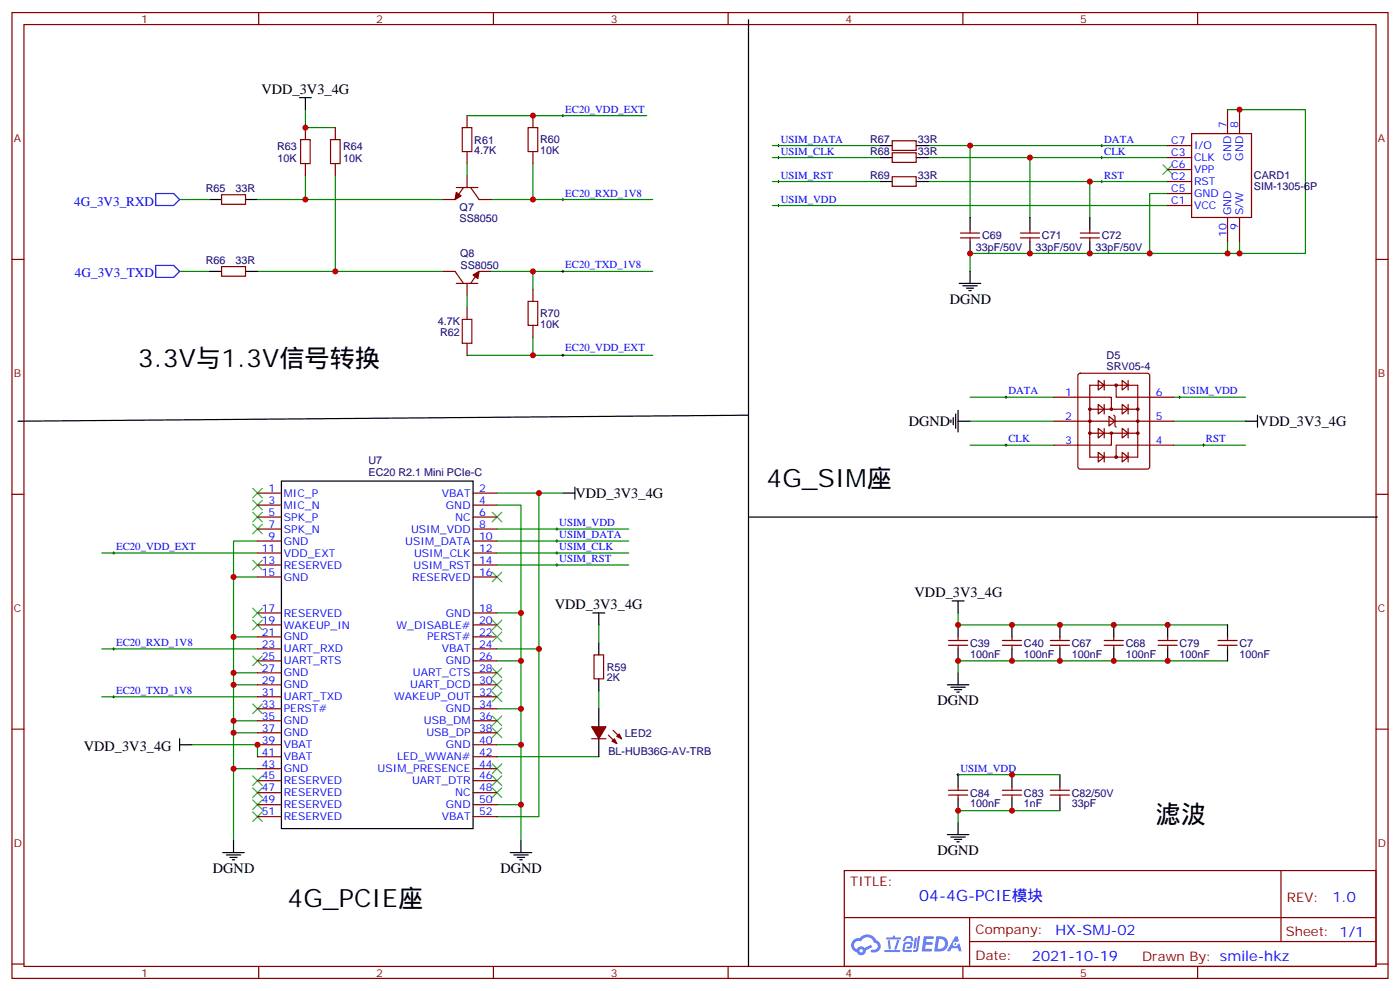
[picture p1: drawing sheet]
<svg xmlns="http://www.w3.org/2000/svg" width="412mm" height="292mm" viewBox="0 0 412 292" stroke-linecap="round" stroke-linejoin="round" font-family="sans-serif">
<g fill="none" stroke="#870000" stroke-width=".35">
<path d="M3.5 3.7h405.4v284.3h-405.4zM7.1 7.2h398.2v277.3h-398.2zM76.2 3.7v3.5M145.3 3.7v3.5M214.5 3.7v3.5M283.6 3.7v3.5M352.8 3.7v3.5M3.5 76.4h3.6M405.3 76.4h3.6M3.5 145.5h3.6M405.3 145.5h3.6M3.5 214.7h3.6"/>
<path d="M405.3 214.7h3.6M248.7 256.3h156.6v28.2h-156.6zM377.3 256.3v20.9M248.7 270.1h156.5M285.6 277.2h119.6M285.6 270.1v14.2M3.5 283.8h3.6M76.2 284.5v3.5M145.3 284.5v3.5M214.5 284.5v3.5M283.6 284.5v3.5M352.8 284.5v3.5"/>
<path d="M405.3 283.8h3.6"/>
</g>
<g fill="#5487ff">
<path d="M272.1 275.6h2.6l.3 .2-.1 .6h-2l-.1 1h1.6l.4 .4-.4 .3h-1.7l-.2 1.2 1.8 .1 .3 .3-.2 .4h-2.9z"/>
<path d="M281.4 275.7h.7l.4 1.3-.7 .3a.74 .74 0 0 0-1.1 .3 .74 .74 0 0 0 .5 1.1 .74 .74 0 0 0 .9-.7l.5-.3 .7 2.4h-.9l-.2-1h-1.9l-.5 1h-.9z"/>
<path d="M269.5 276.1h.6l-.4 2.9a.31 .31 0 0 1-.3 .3 .31 .31 0 0 1-.3-.3z"/>
<path d="M270.4 275.6h.6l-.5 4a.89 .89 0 0 1-.7 .7 .89 .89 0 0 1-.9-.3l1-.5z"/>
<path d="M266.8 275.8l.6-.2 1.2 .1 .5 1.3-.6 .1-.4-.9-1 .1a.95 .95 0 0 1-1 .8l-.1-.2z"/>
<path d="M266.4 277.5l1.8-.2a1.04 1.04 0 0 1 .6 1.1 1.04 1.04 0 0 1-.8 .9h-.7a.29 .29 0 0 1-.3-.4 .29 .29 0 0 1 .3-.2h.7l.2-.8h-1.4l-.4 1.7 1.9 .1a.29 .29 0 0 1 .3 .3 .29 .29 0 0 1-.3 .3h-2l-.4-.3 .2-2.1z"/>
<path d="M260.5 279.7h4.4a.3 .3 0 0 1 .3 .3 .3 .3 0 0 1-.3 .3h-4.3z"/>
<path d="M264.3 276.8h.6l-.5 1.6a1.02 1.02 0 0 1-.7 1.2l-.2-.3z"/>
<path d="M261.5 276.8h.6l.3 2.4-.3 .3-.3-.2z"/>
<path d="M261.1 276h1.9l.2-.5h.5l-.1 .5h1.5a.29 .29 0 0 1 .3 .3 .29 .29 0 0 1-.3 .3h-3.9z"/>
<path d="M275.8 275.6l-.6 4.5h1.4a2.27 2.27 0 0 0 2.7-2.3 2.27 2.27 0 0 0-2.7-2.2zM276.6 276.4a1.5 1.5 0 0 1 1.8 1.6 1.5 1.5 0 0 1-1.9 1.3h-.3z"/>
<path d="M251.4 276.8a2.09 2.09 0 0 0 1 3.5 1.37 1.37 0 0 0 1.5 .9 1.37 1.37 0 0 0 1.1-1.4l2-1-.5-.7-1.8 1a1.4 1.4 0 0 0-2.3 .4 1.32 1.32 0 0 1-.6-1.9 1.32 1.32 0 0 1 1.9-.4 2.02 2.02 0 0 1 2-1.3 2.02 2.02 0 0 1 1.8 1.6 1.09 1.09 0 0 1 1.1 1.4 1.09 1.09 0 0 1-1.6 .7 .41 .41 0 0 0-.5 .3 .41 .41 0 0 0 .4 .5 1.89 1.89 0 0 0 2.4-1.2 1.89 1.89 0 0 0-1.2-2.4 2.98 2.98 0 0 0-5-.6l-1 .1zM253.2 279.9a.52 .52 0 0 1 1 0 .52 .52 0 0 1-1 0z"/>
<circle cx="281.4" cy="277.9" r=".28"/>
</g>
<g fill="none" stroke="#3c3" stroke-width=".35">
<path d="M342.5 48.5l2.9 2.8M345.4 48.5l-2.9 2.8M74.4 154.3l2.9 2.9M74.4 150.8l2.9 2.8M74.4 147.3l2.9 2.8M74.4 143.8l2.9 2.8M77.3 154.3l-2.9 2.9M77.3 150.8l-2.9 2.8M77.3 147.3l-2.9 2.8M77.3 143.8l-2.9 2.8M145 150.8l2.8 2.8M147.8 150.8l-2.8 2.8"/>
<path d="M74.4 179l2.9 2.9M74.4 164.9l2.9 2.8M77.3 179l-2.9 2.9M77.3 164.9l-2.9 2.8M145 168.5l2.8 2.8M147.8 168.5l-2.8 2.8M74.4 193.1l2.9 2.9M74.4 182.6l2.9 2.8M77.3 193.1l-2.9 2.9M77.3 182.6l-2.9 2.8M145 182.6l2.8 2.8M145 196.7l2.8 2.8"/>
<path d="M145 186.1l2.8 2.8M147.8 182.6l-2.8 2.8M147.8 196.7l-2.8 2.8M147.8 186.1l-2.8 2.8M74.4 207.3l2.9 2.8M77.3 207.3l-2.9 2.8M145 200.2l2.8 2.8M145 203.7l2.8 2.9M145 210.8l2.8 2.8M145 214.3l2.8 2.8M147.8 200.2l-2.8 2.8M147.8 203.7l-2.8 2.9"/>
<path d="M147.8 210.8l-2.8 2.8M147.8 214.3l-2.8 2.8M74.4 239l2.9 2.8M74.4 235.5l2.9 2.8M74.4 232l2.9 2.8M74.4 228.4l2.9 2.8M77.3 239l-2.9 2.8M77.3 235.5l-2.9 2.8M77.3 232l-2.9 2.8M77.3 228.4l-2.9 2.8M145 224.9l2.8 2.8M145 228.4l2.8 2.8"/>
<path d="M145 232l2.8 2.8M147.8 224.9l-2.8 2.8M147.8 228.4l-2.8 2.8M147.8 232l-2.8 2.8"/>
</g>
<g fill="none" stroke="#008700" stroke-width=".35">
<path d="M90 32.3v5.3h8.8M137.6 34h52.9M361.6 32.3h22.9v42.3h-19.4M52.9 58.7h8.8M75.8 58.7h54.7M90 51.7v7M98.8 51.7v28.2M137.6 48.2v3.5M144.6 58.7h47.7M157 48.2v10.5M227.5 42.9h31.8M227.5 46.4h31.8"/>
<path d="M227.5 53.4h31.8M273.4 42.9h70.6M273.4 46.4h70.6M273.4 53.4h70.6M285.8 42.9v21.1M303.4 46.4v17.6M321 53.4v10.6M344 57h-5.3v17.6M52.9 79.9h8.8M75.8 79.9h54.7M144.6 79.9h47.7M157 79.9v5.3"/>
<path d="M227.5 60.5h116.5M361.6 71.1v3.5M365.1 71.1v3.5h-79.3v5.3M137.6 87v3.5M157 99.3v5.3M137.6 104.6h54.7M285.8 116.9h24.6M345.7 116.9h21.2M285.8 131.1h24.6M285.8 124h24.6M345.7 131.1h21.2M345.7 124h21.2"/>
<path d="M75.8 159.3h-7v88.2M146.4 145.2h12.3v45.8M146.4 148.7h7.1v31.7M146.4 159.3h38.8M146.4 155.8h38.8M158.7 145.2h7.1M30 162.8h45.8M68.8 169.9h7M146.4 166.3h38.8M146.4 162.8h38.8M30 191h45.8M68.8 198.1h7"/>
<path d="M68.8 187.5h7M146.4 180.4h7.1v56.5h-7.1M146.4 191h12.3v49.4h-12.3M146.4 194.6h7.1M176.4 184v5.3M282.2 180.4v3.6h79.4M361.6 194.6h-79.4v3.5M30 205.1h45.8M56.4 219.3h19.4v3.5M68.8 215.7h7M68.8 212.2h7M68.8 201.6h7"/>
<path d="M146.4 219.3h7.1M146.4 208.7h7.1M176.4 203.4v5.3M68.8 226.3h7M146.4 222.8h30M153.5 236.9v10.6M282.2 228.1h30M312.2 238.7h-30v3.5"/>
</g>
<g fill="none" stroke="#000" stroke-width=".29">
<path d="M165.5 34h.7M165.8 33.7v.7M165.5 58.7h.7M165.8 58.4v.7M229 53.4h.7M229 46.4h.7M229 42.9h.7M229.3 42.5v.7M229.3 46v.7M229.3 53.1v.7M324.2 53.4h.7M324.2 46.4h.7"/>
<path d="M324.2 42.9h.7M324.6 42.5v.7M324.6 46v.7M324.6 53.1v.7M165.5 79.9h.7M165.8 79.6v.7M229 60.5h.7M229.3 60.1v.8M165.5 104.6h.7M165.8 104.2v.8M296 116.9h.7M296.3 116.6v.7"/>
<path d="M347.1 116.9h.7M347.5 116.6v.7M296 131.1h.7M296.3 130.7v.7M354.2 131.1h.7M354.5 130.7v.7M163.7 159.3h.7M163.7 155.8h.7M164 155.4v.7M164 158.9v.7M33.2 162.8h.7M33.5 162.5v.7"/>
<path d="M163.7 162.8h.7M163.7 166.3h.7M164 162.5v.7M164 166v.7M33.2 191h.7M33.5 190.7v.7M33.2 205.1h.7M33.5 204.8v.7M281.9 228.1h.7M282.2 227.7v.7"/>
</g>
<g fill="none" stroke="#870000" stroke-width=".35">
<path d="M90 37.6v3.5M98.8 37.6v3.5M137.6 34v3.6M157 34v3.6M351 39.3h17.7v24.7h-17.7zM361.6 32.3v7M365.1 32.3v7M65.3 57.3h7v2.8h-7zM90 48.2v3.5M98.8 48.2v3.5M134.4 55.2h6.4M136.5 55.2l-2.4 3.5h-3.6"/>
<path d="M137.6 44.6v3.6M137.6 51.7v3.5M138.6 55.2l2.5 3.5h3.5M157 44.6v3.6M262.8 41.5h7.1v2.8h-7.1zM262.8 45h7.1v2.8h-7.1zM262.8 52h7.1v2.9h-7.1zM344 46.4h7M344 42.9h7M344 53.4h7M344 49.9h7M344 57h7"/>
<path d="M65.3 78.5h7v2.8h-7zM130.5 79.9h3.6l2.4 3.5M144.6 79.9h-3.5l-2.5 3.5M282.9 70h5.7M282.9 68.6h5.7M285.8 67.6v1M285.8 70v1.1M300.6 70h5.6M300.6 68.6h5.6M303.4 67.6v1M303.4 70v1.1M318.2 70h5.6"/>
<path d="M318.2 68.6h5.6M321 67.6v1M321 70v1.1M344 60.5h7M361.6 64v7.1M365.1 64v7.1M134.4 83.4h6.4M137.6 83.4v3.6M137.6 90.5v3.5M157 85.2v3.5M157 95.8v3.5M137.6 101.1v3.5"/>
<path d="M310.4 116.9h17v3.6M317.7 110.1l.5-.2h19.8l.5 .2 .2 .5v26.8l-.3 .5-.4 .2h-19.8l-.5-.2-.2-.5v-26.8zM321 113.4h14.1v21.2h-14.1zM323.5 112l1.8 1.4-1.8 1.4zM323.5 119.1l1.8 1.4-1.8 1.4zM325.3 112v2.8M325.3 119.1v2.8M328.8 113.4v3.5h16.9M330.6 112l1.7 1.4-1.7 1.4zM330.6 119.1l1.7 1.4-1.7 1.4zM332.3 112v2.8M332.3 119.1v2.8"/>
<path d="M310.4 124h35.3M321 120.5h14.1M321 127.5h14.1M323.5 126.1l1.8 1.4-1.8 1.4zM323.5 133.2l1.8 1.4-1.8 1.4zM325.3 126.1v2.8M325.3 133.2v2.8M326.7 122.6l1.7 1.4-1.7 1.4zM327.4 127.5v3.6h-17M328.1 122.2l.3 .4v2.8l.4 .4M330.6 126.1l1.7 1.4-1.7 1.4zM330.6 133.2l1.7 1.4-1.7 1.4z"/>
<path d="M332.3 126.1v2.8M332.3 133.2v2.8M345.7 131.1h-16.9v3.5M75.8 145.2h7.1M75.8 148.7h7.1M75.8 152.2h7.1M75.8 155.8h7.1M75.8 159.3h7.1M139.3 145.2h7.1M139.3 148.7h7.1M139.3 152.2h7.1M139.3 155.8h7.1"/>
<path d="M139.3 159.3h7.1M75.8 162.8h7.1M75.8 166.3h7.1M75.8 169.9h7.1M139.3 162.8h7.1M139.3 166.3h7.1M139.3 169.9h7.1M75.8 180.4h7.1M75.8 184h7.1M75.8 187.5h7.1M75.8 191h7.1M75.8 194.6h7.1"/>
<path d="M75.8 198.1h7.1M139.3 180.4h7.1M139.3 184h7.1M139.3 187.5h7.1M139.3 191h7.1M139.3 194.6h7.1M139.3 198.1h7.1M175 192.8h2.8v7h-2.8zM279.4 190h5.6M279.4 188.6h5.6M282.2 187.5v1.1M282.2 190v1"/>
<path d="M295.3 190h5.6M295.3 188.6h5.6M298.1 187.5v1.1M298.1 190v1M309.4 190h5.6M309.4 188.6h5.6M312.2 187.5v1.1M312.2 190v1M325.3 190h5.6M325.3 188.6h5.6M328.1 187.5v1.1M328.1 190v1"/>
<path d="M341.1 190h5.7M341.1 188.6h5.7M344 187.5v1.1M344 190v1M358.8 190h5.6M358.8 188.6h5.6M361.6 187.5v1.1M361.6 190v1M75.8 201.6h7.1M75.8 205.1h7.1M75.8 208.7h7.1M75.8 212.2h7.1"/>
<path d="M75.8 215.7h7.1M75.8 219.3h7.1M139.3 201.6h7.1M139.3 205.1h7.1M139.3 208.7h7.1M139.3 212.2h7.1M139.3 215.7h7.1M139.3 219.3h7.1M174.3 217.5h4.2M179.2 216.4l2.5 2.5M180.6 215l2.5 2.5M75.8 222.8h7.1"/>
<path d="M75.8 226.3h7.1M75.8 229.8h7.1M75.8 233.4h7.1M75.8 236.9h7.1M139.3 222.8h7.1M139.3 226.3h7.1M139.3 229.8h7.1M139.3 233.4h7.1M139.3 236.9h7.1M279.4 234.1h5.6M279.4 232.7h5.6M282.2 231.6v1.1"/>
<path d="M282.2 234.1v1M295.3 234.1h5.6M295.3 232.7h5.6M298.1 231.6v1.1M298.1 234.1v1M309.4 234.1h5.6M309.4 232.7h5.6M312.2 231.6v1.1M312.2 234.1v1M75.8 240.4h7.1M139.3 240.4h7.1"/>
<circle cx="328.8" cy="113.4" r=".35"/>
<circle cx="321" cy="120.5" r=".35"/>
<circle cx="321" cy="127.5" r=".35"/>
<circle cx="321" cy="124" r=".35"/>
<circle cx="327.4" cy="120.5" r=".35"/>
<circle cx="327.4" cy="127.5" r=".35"/>
<circle cx="328.8" cy="134.6" r=".35"/>
<circle cx="335.1" cy="120.5" r=".35"/>
<circle cx="335.1" cy="127.5" r=".35"/>
<circle cx="335.1" cy="124" r=".35"/>
</g>
<g fill="none" stroke="#000" stroke-width=".35">
<path d="M220.5 5.8v278.7M88.2 28.8h3.5M90 28.8v3.5M61.7 58.7h3.6M72.3 58.7h3.5M259.3 42.9h3.5M259.3 46.4h3.5M259.3 53.4h3.5M269.9 42.9h3.5M269.9 46.4h3.5M269.9 53.4h3.5M61.7 79.9h3.6"/>
<path d="M72.3 79.9h3.5M285.8 64v3.6M285.8 71.1v3.5M285.8 79.9v3.5M303.4 64v3.6M303.4 71.1v3.5M321 64v3.6M321 71.1v3.5M282.6 83.4h6.3M283.6 84.1h4.3M284.7 84.8h2.1M285.4 85.5h.7"/>
<path d="M220.5 122.2l-215.2 1.8M280.1 123.6v.8M280.8 122.9v2.2M281.5 121.9v4.2M282.2 120.8v6.4M282.2 124h3.6M366.9 124h3.5M370.4 122.2v3.6M82.9 141.6h56.4v102.3h-56.4zM165.8 145.2h3.5M169.3 143.4v3.5M220.5 152.2h185.2"/>
<path d="M280.5 176.9h3.5M282.2 176.9v3.5M174.6 180.4h3.6M176.4 180.4v3.6M176.4 189.3v3.5M176.4 199.8v3.6M282.2 184v3.5M282.2 191v3.6M282.2 198.1v3.5M298.1 184v3.5M298.1 191v3.6M312.2 184v3.5"/>
<path d="M312.2 191v3.6M328.1 184v3.5M328.1 191v3.6M344 184v3.5M344 191v3.6M361.6 184v3.5M361.6 191v3.6M52.9 219.3h3.5M52.9 217.5v3.5M176.4 208.7v5.3M176.4 217.5v5.3M279 201.6h6.4"/>
<path d="M280.1 202.3h4.2M281.2 203h2.1M281.9 203.7h.7M282.2 228.1v3.5M282.2 235.1v3.6M298.1 228.1v3.5M298.1 235.1v3.6M312.2 228.1v3.5M312.2 235.1v3.6M65.6 251h6.4M66.7 251.7h4.2M67.7 252.4h2.1"/>
<path d="M68.4 253.1h.7M68.8 247.5v3.5M150.3 251h6.3M151.3 251.7h4.3M152.4 252.4h2.1M153.1 253.1h.7M153.5 247.5v3.5M279 245.7h6.4M280.1 246.4h4.2M281.2 247.1h2.1M281.9 247.8h.7M282.2 242.2v3.5"/>
</g>
<g fill="#870000" stroke="#870000" stroke-width=".35">
<path d="M139.3 81l1.8-1.1-.3 2.1z"/>
<path d="M134.4 56.6l1.4 1.1-1.7 1z"/>
<path d="M174.3 214h4.2l-2.1 3.5z"/>
<path d="M180.3 218.2l.7-.7 .7 1.4z"/>
<path d="M181.7 216.8l.7-.7 .7 1.4z"/>
</g>
<path d="M136.2 37.6h2.8v7h-2.8zM155.6 37.6h2.8v7h-2.8zM88.5 41.1h2.9v7.1h-2.9zM97.4 41.1h2.8v7.1h-2.8zM136.2 94h2.8v7.1h-2.8zM155.6 88.7h2.8v7.1h-2.8z" fill="none" stroke="#a10000" stroke-width=".35"/>
<path d="M45.9 57h5.3l1.7 1.7-1.7 1.8h-5.3zM45.9 78.1h5.3l1.7 1.8-1.7 1.8h-5.3z" fill="none" stroke="#00f" stroke-width=".35"/>
<g fill="#c00">
<circle cx="298.1" cy="194.6" r=".88"/>
<circle cx="312.2" cy="194.6" r=".88"/>
<circle cx="328.1" cy="194.6" r=".88"/>
<circle cx="303.4" cy="74.6" r=".88"/>
<circle cx="321" cy="53.4" r=".88"/>
<circle cx="285.8" cy="42.9" r=".88"/>
<circle cx="90" cy="58.7" r=".88"/>
<circle cx="68.8" cy="226.3" r=".88"/>
<circle cx="68.8" cy="212.2" r=".88"/>
<circle cx="68.8" cy="198.1" r=".88"/>
<circle cx="68.8" cy="169.9" r=".88"/>
<circle cx="158.8" cy="191" r=".88"/>
<circle cx="153.5" cy="208.7" r=".88"/>
<circle cx="153.5" cy="194.6" r=".88"/>
<circle cx="153.5" cy="219.3" r=".88"/>
<circle cx="153.5" cy="236.9" r=".88"/>
<circle cx="153.5" cy="180.4" r=".88"/>
<circle cx="158.8" cy="145.2" r=".88"/>
<circle cx="68.8" cy="187.5" r=".88"/>
<circle cx="68.8" cy="201.6" r=".88"/>
<circle cx="68.8" cy="215.7" r=".88"/>
<circle cx="75.8" cy="219.3" r=".88"/>
<circle cx="157" cy="58.7" r=".88"/>
<circle cx="98.8" cy="79.9" r=".88"/>
<circle cx="303.4" cy="46.4" r=".88"/>
<circle cx="285.8" cy="74.6" r=".88"/>
<circle cx="321" cy="74.6" r=".88"/>
<circle cx="361.6" cy="74.6" r=".88"/>
<circle cx="365.1" cy="74.6" r=".88"/>
<circle cx="365.1" cy="32.3" r=".88"/>
<circle cx="282.2" cy="184" r=".88"/>
<circle cx="298.1" cy="184" r=".88"/>
<circle cx="312.2" cy="184" r=".88"/>
<circle cx="328.1" cy="184" r=".88"/>
<circle cx="282.2" cy="194.6" r=".88"/>
<circle cx="282.2" cy="238.7" r=".88"/>
<circle cx="298.1" cy="228.1" r=".88"/>
<circle cx="298.1" cy="238.7" r=".88"/>
<circle cx="338.7" cy="74.6" r=".88"/>
<circle cx="157" cy="79.9" r=".88"/>
<circle cx="344" cy="184" r=".88"/>
<circle cx="344" cy="194.6" r=".88"/>
<circle cx="157" cy="104.6" r=".88"/>
<circle cx="90" cy="37.6" r=".88"/>
<circle cx="157" cy="34" r=".88"/>
</g>
<g font-size="7.4">
<text x="40.6" y="108.1">3.3V与1.3V信号转换</text>
<text x="225.8" y="143.4">4G_SIM座</text>
<text x="340.4" y="242.2">滤波</text>
<text x="84.7" y="266.9">4G_PCIE座</text>
</g>
<text font-size="4.6" fill="#00f" x="270.8" y="265.3">04-4G-PCIE模块</text>
<g font-size="4.2">
<text x="77" y="27.6">VDD_3V3_4G</text>
<text x="279.8" y="89.5">DGND</text>
<text x="267.7" y="125.4">DGND</text>
<text x="370.8" y="125.4">VDD_3V3_4G</text>
<text x="169.5" y="146.6">VDD_3V3_4G</text>
<text x="163.4" y="179.4">VDD_3V3_4G</text>
<text x="269.4" y="175.8">VDD_3V3_4G</text>
<text x="276.1" y="207.7">DGND</text>
<text x="24.7" y="221">VDD_3V3_4G</text>
<text x="276.1" y="251.8">DGND</text>
<text x="62.7" y="257">DGND</text>
<text x="147.4" y="257">DGND</text>
</g>
<g font-size="4.2" fill="#00f">
<text x="392.5" y="265.6">1.0</text>
<text x="310.9" y="275.1">HX-SMJ-02</text>
<text x="304" y="282.9">2021-10-19</text>
</g>
<g font-size="3.9" fill="#00f">
<text x="21.9" y="60.5">4G_3V3_RXD</text>
<text x="22.1" y="81.7">4G_3V3_TXD</text>
</g>
<g font-size="3.9" fill="#800">
<text x="250.5" y="260.9">TITLE:</text>
<text x="379.1" y="265.6">REV:</text>
<text x="287.4" y="275.1">Company:</text>
<text x="378.7" y="275.7">Sheet: 1/1</text>
<text x="287.4" y="282.8">Date:</text>
<text x="336.4" y="282.8">Drawn By: smile-hkz</text>
</g>
<g font-size="3.2" fill="#800">
<text x="41.6" y="6.7">1</text>
<text x="110.8" y="6.7">2</text>
<text x="179.9" y="6.7">3</text>
<text x="249.1" y="6.7">4</text>
<text x="318.2" y="6.7">5</text>
<text x="4.1" y="41.8">A</text>
<text x="405.9" y="41.8">A</text>
<text x="4.1" y="110.9">B</text>
<text x="405.9" y="110.9">B</text>
<text x="4.1" y="180.1">C</text>
<text x="405.9" y="180.1">C</text>
<text x="4.1" y="249.2">D</text>
<text x="405.9" y="249.2">D</text>
<text x="41.6" y="287.5">1</text>
<text x="110.8" y="287.5">2</text>
<text x="179.9" y="287.5">3</text>
<text x="249.1" y="287.5">4</text>
<text x="318.2" y="287.5">5</text>
</g>
<g font-size="3.2" fill="#00f">
<text x="166.5" y="33.2">EC20_VDD_EXT</text>
<text x="230" y="42">USIM_DATA</text>
<text x="325.3" y="42">DATA</text>
<text x="361.2" y="37.6" transform="rotate(-90 361.2 37.6)">7</text>
<text x="364.8" y="37.6" transform="rotate(-90 364.8 37.6)">8</text>
<text x="230" y="45.5">USIM_CLK</text>
<text x="325.3" y="45.5">CLK</text>
<text x="345" y="46">C3</text>
<text x="345" y="42.5">C7</text>
<text x="351.7" y="47.4">CLK</text>
<text x="351.7" y="43.9">I/O</text>
<text x="362.7" y="47.3" transform="rotate(-90 362.7 47.3)">GND</text>
<text x="366.2" y="47.3" transform="rotate(-90 366.2 47.3)">GND</text>
<text x="230" y="52.6">USIM_RST</text>
<text x="325.3" y="52.6">RST</text>
<text x="345" y="53.1">C2</text>
<text x="345" y="49.6">C6</text>
<text x="351.7" y="51">VPP</text>
<text x="166.5" y="57.9">EC20_RXD_1V8</text>
<text x="230" y="59.6">USIM_VDD</text>
<text x="345" y="56.6">C5</text>
<text x="351.7" y="54.5">RST</text>
<text x="351.7" y="58">GND</text>
<text x="345" y="60.1">C1</text>
<text x="351.7" y="61.6">VCC</text>
<text x="362.7" y="63.3" transform="rotate(-90 362.7 63.3)">GND</text>
<text x="366.2" y="63.3" transform="rotate(-90 366.2 63.3)">S/W</text>
<text x="361.2" y="69.8" transform="rotate(-90 361.2 69.8)">10</text>
<text x="364.8" y="67.8" transform="rotate(-90 364.8 67.8)">9</text>
<text x="166.5" y="78.8">EC20_TXD_1V8</text>
<text x="166.5" y="103.5">EC20_VDD_EXT</text>
<text x="297" y="116.1">DATA</text>
<text x="313.7" y="116.6">1</text>
<text x="340.4" y="116.6">6</text>
<text x="348.2" y="116.1">USIM_VDD</text>
<text x="313.7" y="123.6">2</text>
<text x="340.4" y="123.6">5</text>
<text x="297" y="130.2">CLK</text>
<text x="313.7" y="130.7">3</text>
<text x="340.4" y="130.7">4</text>
<text x="355.2" y="130.2">RST</text>
<text x="79.1" y="144.8">1</text>
<text x="79.1" y="148.3">3</text>
<text x="83.6" y="146.2">MIC_P</text>
<text x="83.6" y="149.8">MIC_N</text>
<text x="130.2" y="146.2">VBAT</text>
<text x="131.4" y="149.8">GND</text>
<text x="141.1" y="144.8">2</text>
<text x="141.1" y="148.3">4</text>
<text x="79.1" y="151.9">5</text>
<text x="79.1" y="155.4">7</text>
<text x="83.6" y="153.3">SPK_P</text>
<text x="134.1" y="153.3">NC</text>
<text x="141.1" y="151.9">6</text>
<text x="141.1" y="155.4">8</text>
<text x="164.7" y="154.9">USIM_VDD</text>
<text x="34.2" y="161.9">EC20_VDD_EXT</text>
<text x="79.1" y="158.9">9</text>
<text x="83.6" y="156.8">SPK_N</text>
<text x="83.6" y="160.3">GND</text>
<text x="119.4" y="160.3">USIM_DATA</text>
<text x="121.1" y="156.8">USIM_VDD</text>
<text x="141.1" y="158.9">10</text>
<text x="164.7" y="161.9">USIM_CLK</text>
<text x="164.7" y="158.4">USIM_DATA</text>
<text x="77.1" y="162.5">11</text>
<text x="77.1" y="166">13</text>
<text x="83.6" y="163.9">VDD_EXT</text>
<text x="83.6" y="167.4">RESERVED</text>
<text x="121.8" y="167.4">USIM_RST</text>
<text x="122" y="163.9">USIM_CLK</text>
<text x="141.1" y="162.5">12</text>
<text x="141.1" y="166">14</text>
<text x="164.7" y="165.5">USIM_RST</text>
<text x="77.1" y="169.5">15</text>
<text x="83.6" y="170.9">GND</text>
<text x="121.4" y="170.9">RESERVED</text>
<text x="141.1" y="169.5">16</text>
<text x="77.1" y="180.1">17</text>
<text x="77.1" y="183.6">19</text>
<text x="83.6" y="181.5">RESERVED</text>
<text x="83.6" y="185">WAKEUP_IN</text>
<text x="116.8" y="185">W_DISABLE#</text>
<text x="131.4" y="181.5">GND</text>
<text x="141.1" y="180.1">18</text>
<text x="141.1" y="183.6">20</text>
<text x="34.2" y="190.1">EC20_RXD_1V8</text>
<text x="77.1" y="187.1">21</text>
<text x="77.1" y="190.7">23</text>
<text x="83.6" y="188.6">GND</text>
<text x="125.8" y="188.6">PERST#</text>
<text x="141.1" y="187.1">22</text>
<text x="141.1" y="190.7">24</text>
<text x="77.1" y="194.2">25</text>
<text x="77.1" y="197.7">27</text>
<text x="83.6" y="192.1">UART_RXD</text>
<text x="83.6" y="195.6">UART_RTS</text>
<text x="130.2" y="192.1">VBAT</text>
<text x="131.4" y="195.6">GND</text>
<text x="141.1" y="194.2">26</text>
<text x="141.1" y="197.7">28</text>
<text x="77.1" y="201.3">29</text>
<text x="83.6" y="199.1">GND</text>
<text x="83.6" y="202.7">GND</text>
<text x="120.9" y="202.7">UART_DCD</text>
<text x="121.6" y="199.1">UART_CTS</text>
<text x="141.1" y="201.3">30</text>
<text x="34.2" y="204.3">EC20_TXD_1V8</text>
<text x="77.1" y="204.8">31</text>
<text x="77.1" y="208.3">33</text>
<text x="83.6" y="206.2">UART_TXD</text>
<text x="83.6" y="209.7">PERST#</text>
<text x="116.1" y="206.2">WAKEUP_OUT</text>
<text x="131.4" y="209.7">GND</text>
<text x="141.1" y="204.8">32</text>
<text x="141.1" y="208.3">34</text>
<text x="77.1" y="211.8">35</text>
<text x="77.1" y="215.4">37</text>
<text x="83.6" y="213.3">GND</text>
<text x="124.8" y="213.3">USB_DM</text>
<text x="141.1" y="211.8">36</text>
<text x="141.1" y="215.4">38</text>
<text x="77.1" y="218.9">39</text>
<text x="83.6" y="216.8">GND</text>
<text x="83.6" y="220.3">VBAT</text>
<text x="125.6" y="216.8">USB_DP</text>
<text x="131.4" y="220.3">GND</text>
<text x="141.1" y="218.9">40</text>
<text x="77.1" y="222.4">41</text>
<text x="77.1" y="226">43</text>
<text x="83.6" y="223.8">VBAT</text>
<text x="83.6" y="227.4">GND</text>
<text x="111.2" y="227.4">USIM_PRESENCE</text>
<text x="117" y="223.8">LED_WWAN#</text>
<text x="141.1" y="222.4">42</text>
<text x="141.1" y="226">44</text>
<text x="282.9" y="227.2">USIM_VDD</text>
<text x="77.1" y="229.5">45</text>
<text x="77.1" y="233">47</text>
<text x="83.6" y="230.9">RESERVED</text>
<text x="121.4" y="230.9">UART_DTR</text>
<text x="141.1" y="229.5">46</text>
<text x="141.1" y="233">48</text>
<text x="77.1" y="236.5">49</text>
<text x="83.6" y="234.4">RESERVED</text>
<text x="83.6" y="237.9">RESERVED</text>
<text x="131.4" y="237.9">GND</text>
<text x="134.1" y="234.4">NC</text>
<text x="141.1" y="236.5">50</text>
<text x="77.1" y="240.1">51</text>
<text x="83.6" y="241.5">RESERVED</text>
<text x="130.2" y="241.5">VBAT</text>
<text x="141.1" y="240.1">52</text>
</g>
<g font-size="3.2" fill="#000080">
<text x="81.7" y="44">R63</text>
<text x="81.7" y="47.6">10K</text>
<text x="101.1" y="44">R64</text>
<text x="101.1" y="47.6">10K</text>
<text x="139.7" y="45.4">4.7K</text>
<text x="139.7" y="42.3">R61</text>
<text x="159.1" y="45.5">10K</text>
<text x="159.1" y="42.2">R60</text>
<text x="256.3" y="42.2">R67</text>
<text x="256.3" y="45.8">R68</text>
<text x="270.3" y="42.2">33R</text>
<text x="270.3" y="45.8">33R</text>
<text x="256.3" y="52.8">R69</text>
<text x="270.3" y="52.8">33R</text>
<text x="369.4" y="52.7">CARD1</text>
<text x="60.6" y="56.6">R65</text>
<text x="69.4" y="56.6">33R</text>
<text x="369.4" y="55.9">SIM-1305-6P</text>
<text x="135.4" y="65.4">SS8050</text>
<text x="135.4" y="62.3">Q7</text>
<text x="289.3" y="70.5">C69</text>
<text x="306.9" y="70.5">C71</text>
<text x="324.6" y="70.5">C72</text>
<text x="60.6" y="77.7">R66</text>
<text x="69.4" y="77.7">33R</text>
<text x="135.5" y="75.8">Q8</text>
<text x="287.4" y="74">33pF/50V</text>
<text x="305.1" y="74">33pF/50V</text>
<text x="322.7" y="74">33pF/50V</text>
<text x="135.7" y="79.3">SS8050</text>
<text x="128.9" y="95.7">4.7K</text>
<text x="159.1" y="93.4">R70</text>
<text x="129.6" y="98.8">R62</text>
<text x="159.1" y="96.6">10K</text>
<text x="326" y="105.6">D5</text>
<text x="326" y="108.8">SRV05-4</text>
<text x="108.5" y="136.7">U7</text>
<text x="108.5" y="140">EC20 R2.1 Mini PCIe-C</text>
<text x="285.8" y="190.4">C39</text>
<text x="301.6" y="190.4">C40</text>
<text x="315.7" y="190.4">C67</text>
<text x="331.6" y="190.4">C68</text>
<text x="347.5" y="190.4">C79</text>
<text x="365.1" y="190.4">C7</text>
<text x="178.7" y="197.5">R59</text>
<text x="285.8" y="193.6">100nF</text>
<text x="301.6" y="193.6">100nF</text>
<text x="315.7" y="193.6">100nF</text>
<text x="331.6" y="193.6">100nF</text>
<text x="347.5" y="193.6">100nF</text>
<text x="365.1" y="193.6">100nF</text>
<text x="178.8" y="200.6">2K</text>
<text x="184.1" y="216.9">LED2</text>
<text x="179.2" y="222.2">BL-HUB36G-AV-TRB</text>
<text x="285.8" y="237.7">100nF</text>
<text x="285.8" y="234.5">C84</text>
<text x="301.6" y="237.7">1nF</text>
<text x="301.6" y="234.5">C83</text>
<text x="315.7" y="237.7">33pF</text>
<text x="315.7" y="234.5">C82/50V</text>
</g>
</svg>
